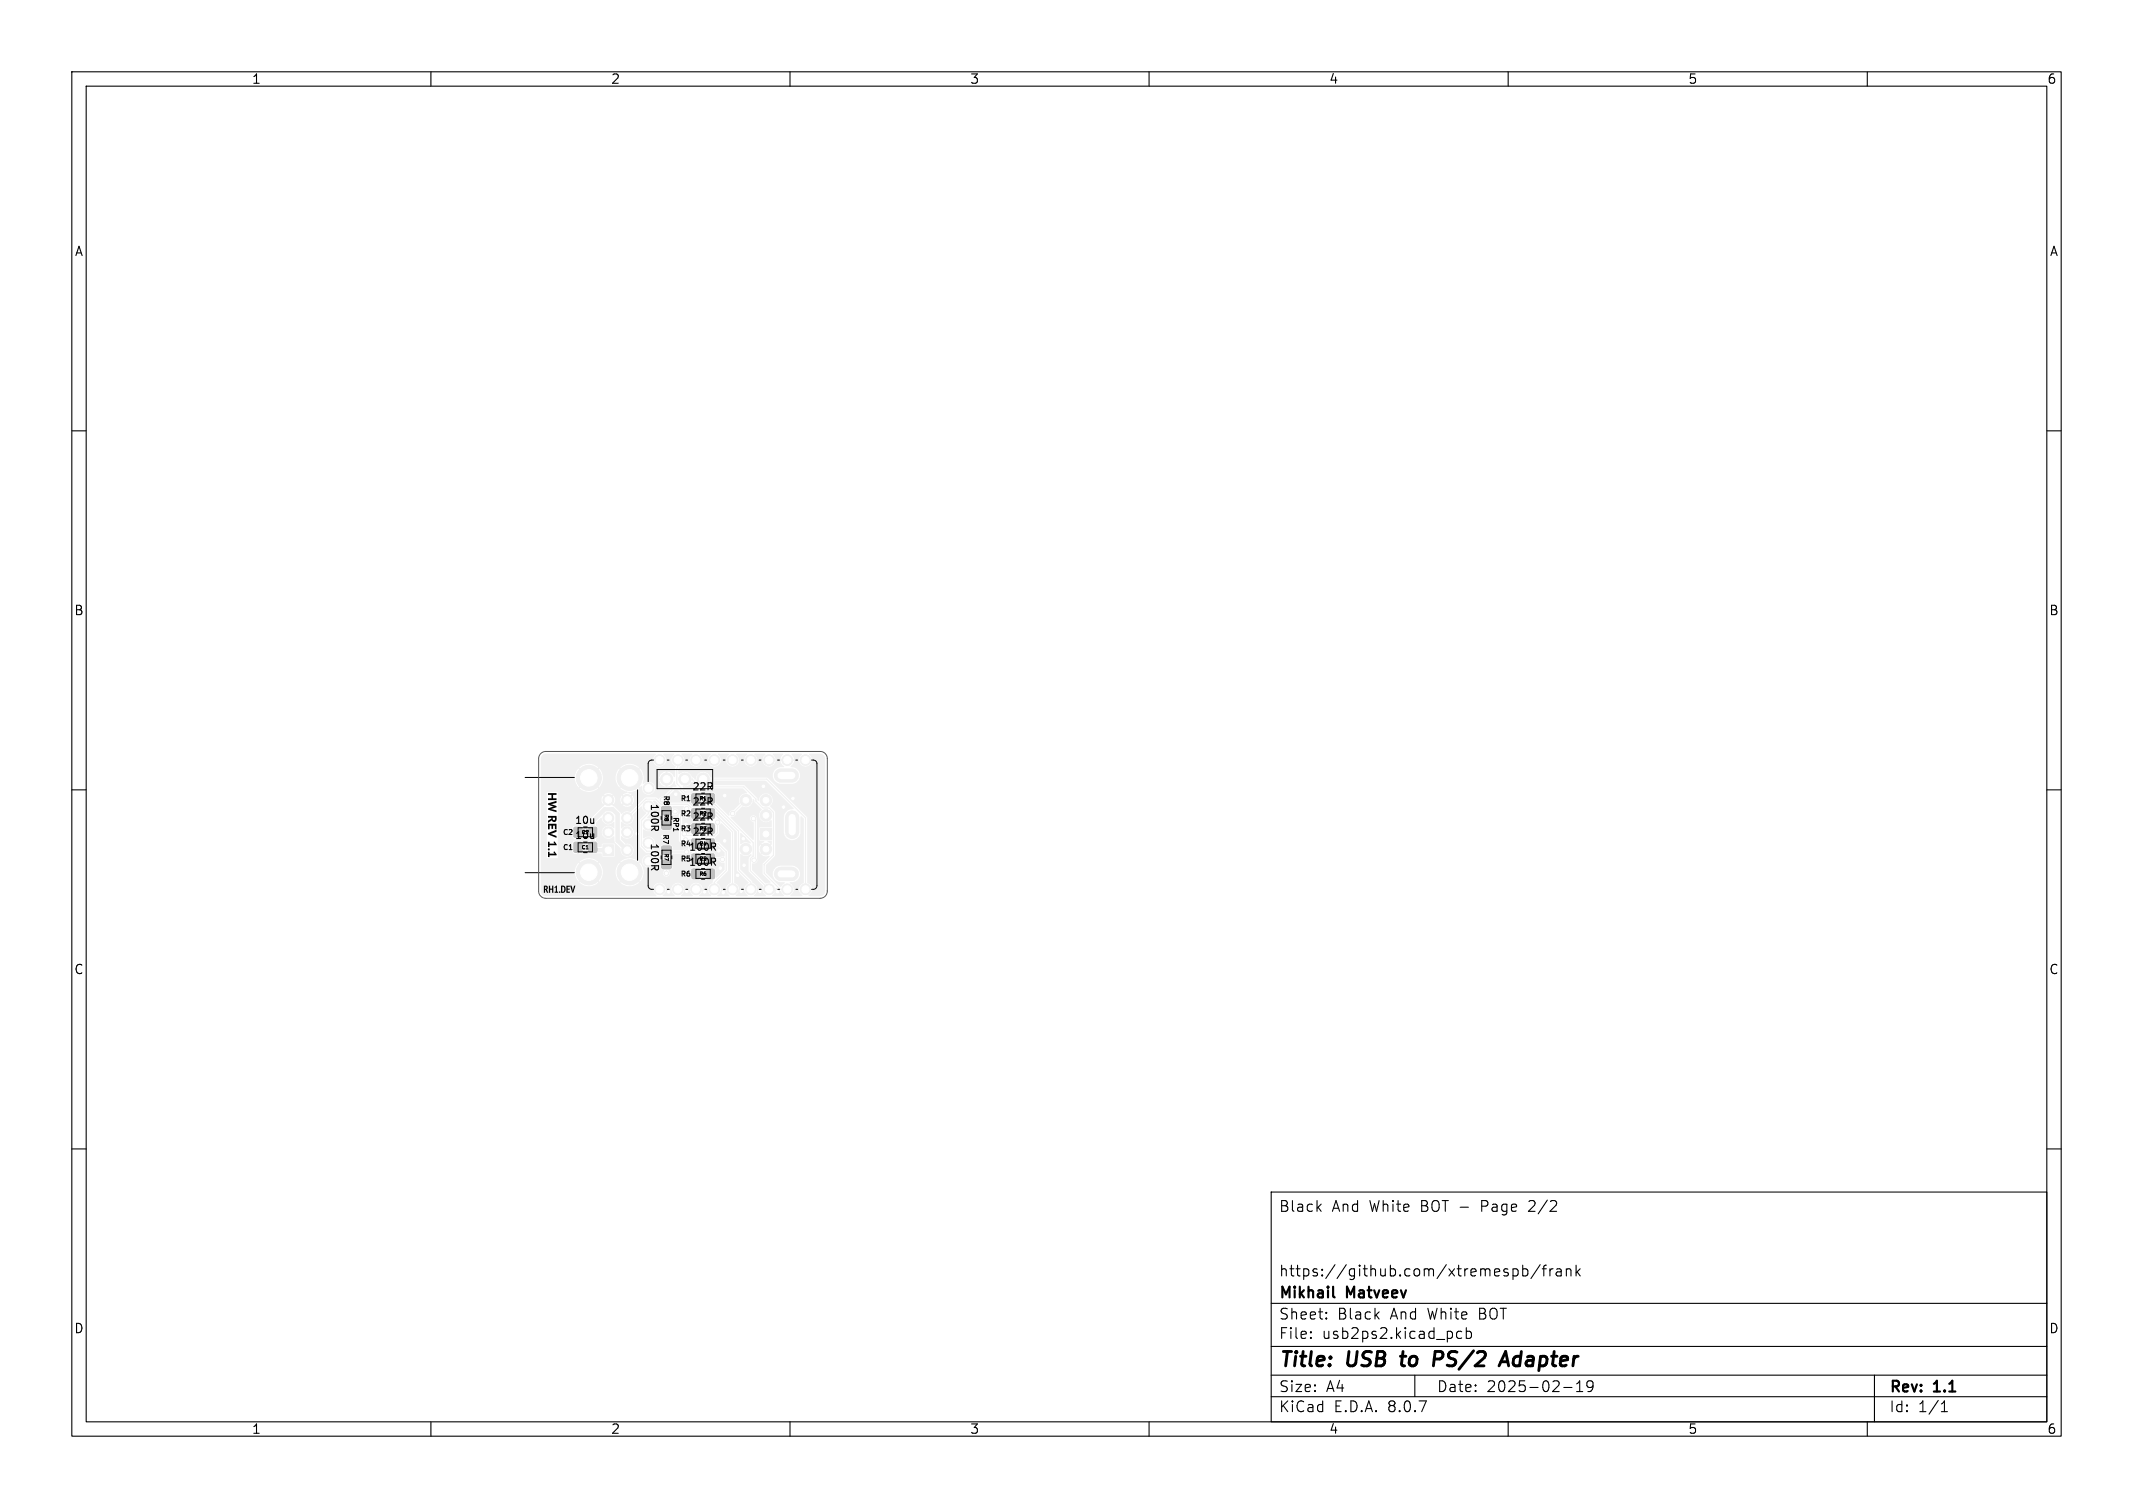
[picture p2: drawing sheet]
<svg xmlns="http://www.w3.org/2000/svg" width="297mm" height="210mm" viewBox="0 0 297 210" stroke-linecap="round" stroke-linejoin="round" font-family="sans-serif">
<path d="M108.8 108h1.5M110.3 113.9v2M108.8 121.7h1.5" fill="none" stroke="#f0f0f0" stroke-width="2"/>
<g fill="#f0f0f0" stroke="#f0f0f0" stroke-width=".14">
<path d="M105.9 115.4h1.6v1.6h-1.6z"/>
<path d="M84 117.7h1.5v1.5h-1.5z"/>
<path d="M98.4 121.1l.2-.1 .8 .1 .1 .2-.1 1-.1 .1-.9-.1-.1-.1z"/>
<path d="M96.4 121.1l.2-.1 .8 .1 .1 .2-.1 1-.1 .1-.9-.1-.1-.1z"/>
<path d="M82 115.2h.2h.9v.2v1.2h-.2h-.9v-.2z"/>
<path d="M80 115.2h.1h.9l.1 .2-.1 1.2h-.2h-.8l-.1-.2z"/>
<path d="M92.2 112.4l.2-.1 1 .1 .1 .2-.1 .8-.1 .1-1.1-.1-.1-.1z"/>
<path d="M92.2 114.4l.2-.1 1 .1 .1 .2-.1 .8-.1 .1-1.1-.1-.1-.1z"/>
<path d="M98.4 112.7l.2-.1 .8 .1 .1 .2-.1 1-.1 .1-.9-.1-.1-.1z"/>
<path d="M96.4 112.7l.2-.1 .8 .1 .1 .2-.1 1-.1 .1-.9-.1-.1-.1z"/>
<path d="M98.4 114.8l.2-.1 .8 .1 .1 .2-.1 1-.1 .1-.9-.1-.1-.1z"/>
<path d="M96.4 114.8l.2-.1 .8 .1 .1 .2-.1 1-.1 .1-.9-.1-.1-.1z"/>
<path d="M92.2 117.9l.2-.1 1 .1 .1 .2-.1 .8-.1 .1-1.1-.1-.1-.1z"/>
<path d="M92.2 119.9l.2-.1 1 .1 .1 .2-.1 .8-.1 .1-1.1-.1-.1-.1z"/>
<path d="M98.4 110.6l.2-.1 .8 .1 .1 .2-.1 1-.1 .1-.9-.1-.1-.1z"/>
<path d="M96.4 110.6l.2-.1 .8 .1 .1 .2-.1 1-.1 .1-.9-.1-.1-.1z"/>
<path d="M82 117.3h.2h.9v.2v1.2h-.2h-.9v-.2z"/>
<path d="M80 117.3h.1h.9l.1 .2-.1 1.2h-.2h-.8l-.1-.2z"/>
<path d="M98.4 119l.2-.1 .8 .1 .1 .2-.1 1-.1 .1-.9-.1-.1-.1z"/>
<path d="M96.4 119l.2-.1 .8 .1 .1 .2-.1 1-.1 .1-.9-.1-.1-.1z"/>
<path d="M98.4 116.9l.2-.1 .8 .1 .1 .2-.1 1-.1 .1-.9-.1-.1-.1z"/>
<path d="M96.4 116.9l.2-.1 .8 .1 .1 .2-.1 1-.1 .1-.9-.1-.1-.1z"/>
<circle cx="106.7" cy="113.5" r=".8"/>
<circle cx="106.7" cy="118.2" r=".8"/>
<circle cx="106.7" cy="111.4" r=".8"/>
<circle cx="103.9" cy="118.2" r=".8"/>
<circle cx="103.9" cy="111.4" r=".8"/>
<circle cx="84.7" cy="115.9" r=".75"/>
<circle cx="84.7" cy="113.9" r=".75"/>
<circle cx="84.7" cy="111.4" r=".75"/>
<circle cx="87.3" cy="118.4" r=".75"/>
<circle cx="87.3" cy="115.9" r=".75"/>
<circle cx="87.3" cy="113.9" r=".75"/>
<circle cx="87.3" cy="111.4" r=".75"/>
<circle cx="82" cy="121.5" r="1.75"/>
<circle cx="82" cy="108.3" r="1.75"/>
<circle cx="87.7" cy="121.5" r="1.75"/>
<circle cx="87.7" cy="108.3" r="1.75"/>
<circle cx="97.9" cy="108.5" r=".85"/>
<circle cx="95.4" cy="108.5" r=".85"/>
<circle cx="92.8" cy="108.5" r=".85"/>
<circle cx="112.2" cy="123.8" r=".75"/>
<circle cx="109.6" cy="123.8" r=".75"/>
<circle cx="107.1" cy="123.8" r=".75"/>
<circle cx="104.5" cy="123.8" r=".75"/>
<circle cx="102" cy="123.8" r=".75"/>
<circle cx="99.5" cy="123.8" r=".75"/>
<circle cx="96.9" cy="123.8" r=".75"/>
<circle cx="94.4" cy="123.8" r=".75"/>
<circle cx="91.8" cy="123.8" r=".75"/>
<circle cx="90.3" cy="119.9" r=".75"/>
<circle cx="90.3" cy="117.4" r=".75"/>
<circle cx="90.3" cy="114.8" r=".75"/>
<circle cx="90.3" cy="112.3" r=".75"/>
<circle cx="90.3" cy="109.8" r=".75"/>
<circle cx="91.8" cy="105.8" r=".75"/>
<circle cx="94.4" cy="105.8" r=".75"/>
<circle cx="96.9" cy="105.8" r=".75"/>
<circle cx="99.5" cy="105.8" r=".75"/>
<circle cx="102" cy="105.8" r=".75"/>
<circle cx="104.5" cy="105.8" r=".75"/>
<circle cx="107.1" cy="105.8" r=".75"/>
<circle cx="109.6" cy="105.8" r=".75"/>
<circle cx="112.2" cy="105.8" r=".75"/>
</g>
<g fill="#ececec" stroke="#ececec" stroke-width=".14">
<circle cx="105.8" cy="124.1" r=".3"/>
<circle cx="95.5" cy="114.8" r=".3"/>
<circle cx="88.7" cy="116.1" r=".3"/>
<circle cx="94.1" cy="110.6" r=".3"/>
<circle cx="100.1" cy="118.5" r=".3"/>
<circle cx="93.1" cy="124.2" r=".3"/>
<circle cx="95.6" cy="124.1" r=".3"/>
<circle cx="98.1" cy="124.2" r=".3"/>
<circle cx="100.7" cy="124.3" r=".3"/>
<circle cx="103.2" cy="124.1" r=".3"/>
<circle cx="102.7" cy="121.9" r=".3"/>
<circle cx="100.3" cy="120.9" r=".3"/>
<circle cx="108.2" cy="124.2" r=".3"/>
<circle cx="103.6" cy="120.5" r=".3"/>
<circle cx="103.5" cy="116.8" r=".3"/>
<circle cx="100.9" cy="117.1" r=".3"/>
<circle cx="109.1" cy="112.4" r=".3"/>
<circle cx="110.4" cy="111.2" r=".3"/>
<circle cx="100.9" cy="110.8" r=".3"/>
<circle cx="106.3" cy="109.5" r=".3"/>
<circle cx="100.6" cy="119.7" r=".3"/>
<circle cx="105" cy="119.8" r=".3"/>
<circle cx="104.9" cy="114" r=".3"/>
<circle cx="95.5" cy="117" r=".3"/>
<circle cx="94" cy="113" r=".3"/>
<circle cx="102" cy="113.3" r=".3"/>
<circle cx="99.9" cy="114.5" r=".3"/>
<circle cx="95.6" cy="118.6" r=".3"/>
<circle cx="95.3" cy="116.1" r=".3"/>
<circle cx="95.6" cy="112.6" r=".3"/>
<circle cx="92.8" cy="121.6" r=".3"/>
</g>
<g fill="none" stroke="#f0f0f0" stroke-width=".15">
<path d="M82.5 115.4v.5M82.5 116.5v1.5M90.3 113.3l-1 1v3.5l.8 .7M90.9 118.5l1.9 1.9v1.2M91.3 114.9h1.5M92.8 112.9l.1 .1h1.1M92.8 118.4l.2 .2h2.6M94.4 105.9v.9l-.2 .2v2.1l1.2 1.2h.9M95.3 116.1l.2 .2h2.2M95.4 108.5h1v.1l1 1h6.2l1.7 1.7v.2l.9 1h.9l.6 .6v6l-1.3 1.3v1.2l2.2 2.3h1M95.5 117h.9l.5 .5M95.6 112.6l-.9 .9v3.5l.5 .5"/>
<path d="M96.9 118.4v1.2M96.9 111.2l-.6-.6h-1l-.8-.8h-.7l-1.6 1.6M96.9 113.2l-1.2-1.2h-3.7l-.7-.7h-1.4l-2.6 2.6M97.7 110.4v10.5l-.8 .8M97.9 108.5h8.9l5.4 5.4v10M98.1 116.8v4.1l.8 .8M98.1 112.7v1.9l.8 .8M98.4 112.4h1.1l3.3 3.3v5.5l1.7 1.7v1M98.9 117.5h1.1l1.1 1.1v2.6l-1.6 1.7v1M98.9 119.6h1.6l.1 .1M98.9 113.3h.6l2.5 2.5v8.1M99.2 112.1h.4l5.3 5.3v1.9l-.4 .3v1.6l2.6 2.7"/>
<path d="M99.9 114.5v1.4l-.5 .6h-1M102 113.3h.1M103.9 111.5l-1.9 1.8M104.9 114l.3 .3v5.3l-.2 .2"/>
</g>
<path d="M82.5 115.4v2.6l.4 .4h1.8M82.5 114.4l1.7-1.7h1.1l.7 .7v3.7l1.3 1.3" fill="none" stroke="#f0f0f0" stroke-width=".6"/>
<g fill="#f0f0f0">
<path d="M94.9 105h1.5a.94 .94 0 0 0-.2 1.4 .94 .94 0 0 0 1.4 0 .94 .94 0 0 0-.2-1.4h1.5l.1 .1a.91 .91 0 0 0-.2 1.3 .91 .91 0 0 0 1.3 0 .91 .91 0 0 0-.1-1.3l.1-.1h1.4a.94 .94 0 0 0-.2 1.4 .94 .94 0 0 0 1.4 0 .94 .94 0 0 0-.2-1.4h1.4l.1 .1a.91 .91 0 0 0-.1 1.3 .91 .91 0 0 0 1.3 0 .91 .91 0 0 0-.2-1.3l.1-.1h1.5a.94 .94 0 0 0-.2 1.4 .94 .94 0 0 0 1.4 0 .94 .94 0 0 0-.2-1.4h1.4l-.3 .8h.4v.2h-.4l.1 .4 .4 .3-.1 .1a1.17 1.17 0 0 0-1.5 .9 1.17 1.17 0 0 0 1 1.4l1.7 .1a1.17 1.17 0 0 0 1.1-1.3 1.17 1.17 0 0 0-1.3-1.1v-.1l.3-.3 .2-.4h-.5v-.2h.5l-.2-.5-.2-.2v-.1h1.5a.94 .94 0 0 0-.3 1.4 .94 .94 0 0 0 1.5 0 .94 .94 0 0 0-.2-1.4h1.5a.7 .7 0 0 1 .7 .7v18.4a.7 .7 0 0 1-.8 .7h-1.4l-.1-.1a.98 .98 0 0 0 .5-1 .98 .98 0 0 0-.7-.8v-9.1l-5.6-5.5h-7.8a1.07 1.07 0 0 0-1.2-.8 1.07 1.07 0 0 0-1 1.1l-.4-.3a1.13 1.13 0 0 0-1.9-.5v-.7l.1-.3a1.03 1.03 0 0 0 .3-1.8z"/>
<path d="M98.9 108.7h7.7l3.9 3.8v.2a1.19 1.19 0 0 0-1.3 1.1v2.1a1.15 1.15 0 0 0 1.1 1.1 1.15 1.15 0 0 0 1.2-1.1v-2.1l.1-.1 .3 .3v8.9a1.03 1.03 0 0 0-.6 .9 1.03 1.03 0 0 0 .4 .9l-1.5 .1-.1-.1a.95 .95 0 0 0-.1-1.7v-.1a1.17 1.17 0 0 0 1.4-1 1.17 1.17 0 0 0-1.1-1.4h-1.6a1.15 1.15 0 0 0-1.1 1.2 1.15 1.15 0 0 0 1.1 1.2h.5h.1l-.6 .6-2.1-2 .1-1 1.2-1.4v-6l-.7-.8a.99 .99 0 0 0 .2-1.4 .99 .99 0 0 0-1.3-.2l-.3 .4-.1 .3a.11 .11 0 0 1-.1 .1 .11 .11 0 0 1-.1-.1l-.1-.3-1.8-1.7-4.9-.1-.1-.1z"/>
<path d="M108 123.7l.5 .3 .2 .1 .5 .6-1.6 .1-.1-.1a1.18 1.18 0 0 0 .5-1z"/>
<path d="M103.1 118.9a1.19 1.19 0 0 0 1.5 0v.2l-.3 .4v1.8l2 2.1a1.06 1.06 0 0 0 .3 1.3l-1.5 .1-.1-.1a.98 .98 0 0 0 .4-1 .98 .98 0 0 0-.6-.8l-.1-.2-1.6-1.6z"/>
<path d="M99.7 113.1l.1-.1 2.8 2.8v5.4l1.6 1.7a1.03 1.03 0 0 0-.1 1.8l-1.6 .1-.1-.1a.98 .98 0 0 0 .5-1 .98 .98 0 0 0-.7-.8v-7.1l-2.5-2.6z"/>
<path d="M100.3 114.7h.2l1.3 1.3v6.9a1.03 1.03 0 0 0-.7 .9 1.03 1.03 0 0 0 .5 .9l-1.6 .1-.1-.1a.94 .94 0 0 0 .5-.9 .94 .94 0 0 0-.6-.8l1.6-1.7v-2.7l-1.3-1.3-.4-.1-.2-.5 .6-.7v-1z"/>
<path d="M75.5 105.2l.5-.2h15.3a.94 .94 0 0 0-.2 1.4 .94 .94 0 0 0 1.5 0 .94 .94 0 0 0-.3-1.4h1.5l.1 .1a.94 .94 0 0 0 .2 1.6l-.1 1.4-.1 .1a1.09 1.09 0 0 0-1-.7v.5h-.2v-.5l-.5 .1-.4 .5v.3h.5v.2h-.5a1.03 1.03 0 0 0 .9 .9v-.5h.2v.5h.1a1.29 1.29 0 0 0 .9-.7h.1v.4l.2 .2v.2h-.4l-.3 .2h-2.3a.94 .94 0 0 0-.6-.9 .94 .94 0 0 0-1 .3l-.1-.1a2 2 0 0 0-.4-2.1l-.5 .6-.2-.2 .6-.5a1.95 1.95 0 0 0-2.6 0l.5 .5-.1 .2-.6-.6-.3 .5-.2 .8h-1.8l-.1-.8-.4-.5-.5 .6-.2-.2 .6-.5a1.95 1.95 0 0 0-2.6 0l.6 .5-.2 .2-.6-.6a1.95 1.95 0 0 0 0 2.6l.6-.5 .2 .1-.6 .6a1.95 1.95 0 0 0 2.6 0l-.6-.6 .2-.1 .5 .5 .4-.5 .1-.8h1.8l.1 .6 .4 .7 .6-.5 .1 .1-.5 .6 1 .5v.1l-.7 .3 .4 .3-.2 .2-.3-.4a.93 .93 0 0 0 0 1.2l.3-.4 .2 .2-.4 .3 .6 .3 .6-.3-.3-.3 .1-.2 .4 .4a.93 .93 0 0 0 0-1.2l-.4 .4-.1-.2 .3-.3-.4-.2v-.2a2.04 2.04 0 0 0 1.5-.5l-.6-.6 .2-.1 .5 .5 .3-.1a.93 .93 0 0 0 .7 1.2 .93 .93 0 0 0 1.1-.9h2.3l-1.1 1.1-.4 .1-.3 .3-.3-.2h-1.5l-2.1 2-.8-.1-.5 .4-1.6-1.6 .2-.2 .3 .4 .2-.2v-.6l-.2-.4-.3 .4-.2-.2 .4-.3a.93 .93 0 0 0-1.2 0l.4 .3-.2 .2-.3-.4-.2 .4v.6l.2 .2 .3-.4 .2 .2-2.3 2.3-.1 .9-.3 .4h-.5l-.3-.4h-.4a.62 .62 0 0 0-.9 .4v.4h.7v-.8h.2v.8h.7v-.4h.5v.6h-2.1v.6l.4 .2h.3v-.8h.2v.8l.5-.1 .1-.2 .1-.5h.5v.5l.3 .3v.3l-.3 .4h-.5l-.3-.4h-.4a.62 .62 0 0 0-.9 .4v.4h.7v-.8h.2v.8h.7v-.4h.5v.6h-2.1v.6l.3 .2h.4v-.8h.2v.8l.5-.1 .1-.2 .1-.5h.5v.5l.3 .3h1.6l.1 .3 .1 .1h1.7v-1.8h-1.7l-.1 .1v.3h-.4h-.1v-.5a.47 .47 0 0 1-.3-.7l.3-.2v-1.1l-.3-.4v-.4l.6-.7h.2a.97 .97 0 0 0 .6 .9 .97 .97 0 0 0 1.1-.3l.1 .7-.2 .1a.93 .93 0 0 0-1.3 0 .93 .93 0 0 0 0 1.4 .93 .93 0 0 0 1.4-.2l.2 .9 .7 .8a.92 .92 0 0 0 .9 1.1 .92 .92 0 0 0 .9-1.1 .92 .92 0 0 0-1.1-.7l-.6-.6v-.5a.97 .97 0 0 0 1 .4 .97 .97 0 0 0 .7-.7 .95 .95 0 0 0-.6-1 .95 .95 0 0 0-1.1 .3v-.9l.1-.1a.95 .95 0 0 0 1.2 .2 .95 .95 0 0 0 .4-1.2l1-1.1h.2a1.36 1.36 0 0 0 .6 .9l-.9 1v3.6l.8 .9 1 .1 1.1 1.1h-.8v-.2a.9 .9 0 0 0-.8-.7 .9 .9 0 0 0-.9 .5h-11.8v-9.2h-1.6v9.2h13.4l-.1 .4 .1 .4a.91 .91 0 0 0 1 .5 .91 .91 0 0 0 .7-.9h.8v.9a.54 .54 0 0 0 .5 .4l-.1 .3h-2.8l-.2-1.1-.3-.2-.5 .5-.2-.1 .6-.6a1.95 1.95 0 0 0-2.6 0l.5 .6-.1 .1-.6-.5-.3 .5-.2 .8h-1.8l-.1-.8-.4-.5-.5 .5-.2-.1 .6-.6a1.95 1.95 0 0 0-2.6 0l.6 .6-.2 .1-.6-.5a1.95 1.95 0 0 0 0 2.6l.6-.6 .2 .2-.6 .5a1.95 1.95 0 0 0 2.6 0l-.6-.5 .2-.2 .5 .6 .4-.5 .1-.8h1.8l.2 .8 .3 .5 .6-.6 .1 .2-.5 .5a1.95 1.95 0 0 0 2.6 0l-.6-.5 .2-.2 .5 .6 .4-.5 .1-.8h2.8a.47 .47 0 0 0 .6 .5 .47 .47 0 0 0 .1-.8 .61 .61 0 0 0 .6-.4v-.8l-.2-.3-1.2-.1-1.2-1.2-.3-.2a.96 .96 0 0 0 .4-1 .96 .96 0 0 0-1-.7l-.7 .2 .1-1.2a1.01 1.01 0 0 0 1.5-.3l.8-.1 .1 .1a.39 .39 0 0 0 .3 .5h1l.3-.2 .1-1-.2-.3h-1.3l-.2 .1-.1 .4-.7-.1a1.33 1.33 0 0 0-1.1-.7l.4-.7a.98 .98 0 0 0 .4-1.6l.4-.1 .7 .7v1.1l.1 .3h1.3a.45 .45 0 0 1 .7-.1 .47 .47 0 0 0 .3-.6 .47 .47 0 0 0-.7-.3l-.1-.2 .1-.2h1.4l.1 .1-.1 .5-.6 .6v3.7l.6 .6 .7 .1 .1 .3-.1 .1h-.4l-.2 .2h-1.5a.56 .56 0 0 0-.4-.8h-1l-.3 .2v1l.1 .3 1.2 .1 .4-.3h1.5a.52 .52 0 0 0 .5 .2 .52 .52 0 0 0 .4-.5l.3 .1-.2 .4v1.2l.2 .1h1.1v.1l-.1 .4-.9-.1-.3 .2v.2v1.2l.3 .2 1-.1 .2-.3v-.9l.2-.2 .3 .2v1.1l.2 .1 .9 .1-.1 .3a.95 .95 0 0 0-.6 .8 .95 .95 0 0 0 .4 1l-.1 .1h-1.4l-.1-.2a.91 .91 0 0 0 .2-1.4 .91 .91 0 0 0-1.4 .1 .91 .91 0 0 0 .3 1.4l-.1 .1h-1.5v-.2a.91 .91 0 0 0 .1-1.4 .91 .91 0 0 0-1.4 .1 .91 .91 0 0 0 .3 1.4v.1h-1.5l-.1-.2a.91 .91 0 0 0 .2-1.4 .91 .91 0 0 0-1.4 .1 .91 .91 0 0 0 .3 1.4l-.1 .1h-15.3a.7 .7 0 0 1-.7-.7v-18.4z"/>
<path d="M101.7 113.8l.1-.1a.51 .51 0 0 0 .7-.6l.8-.8a1.08 1.08 0 0 0 1.6-1h.1l.1 .4 1 1a1.01 1.01 0 0 0-.2 1.5 1.01 1.01 0 0 0 1.5 0v1h-1.6l-.1 .1v1.7l.7 .1v.2l-.4 .2 .4 .4-.1 .1-.4-.4a.98 .98 0 0 0 0 1.3l.4-.4 .1 .1-.4 .4 .5 .2h.7l-1 1.2v1.3l1.1 1.1-.1 .1-.6 .1-1.9-1.8 .1-1a.48 .48 0 0 0 .5-.1 .48 .48 0 0 0 .1-.5v-5.4a.48 .48 0 0 0-.4-.7 .48 .48 0 0 0-.6 .5 .48 .48 0 0 0 .5 .5l.1 2.4-.2 .1-3.1-3.1z"/>
<path d="M98.3 120.5h1a.54 .54 0 0 0 .4-.7h.4a.69 .69 0 0 0 .8 .4v.9l-1.1 1.1-.1-.1-.1-1.1-.3-.2-.9 .1-.1-.2z"/>
<path d="M98.3 118.4h1a.54 .54 0 0 0 .4-.7l.2 .1 1 1-.1 .5-1.1 .1a.61 .61 0 0 0-.4-.7l-.9 .1z"/>
<path d="M106.9 117.1h.5l.1 .1-.1 .4-.4 .4-.1-.1 .4-.4-.4-.2z"/>
<path d="M103.1 116h.1l1.3 1.3-.1 .2a1.11 1.11 0 0 0-1.3 .1z"/>
<path d="M95.5 113.1l.6-.3 .1 1.1 .1 .2 1.2 .1-.1 .4-.9-.1a.79 .79 0 0 0-.4 .7h-.1a.55 .55 0 0 0-.6 .5h-.4v-.1v-2z"/>
<path d="M95.1 109.5h.1a1.2 1.2 0 0 0 1.2-.6l1 .9h6l.6 .6a1.08 1.08 0 0 0-1 1.6l-.9 .9a.5 .5 0 0 0-.5 .7h-.2l-1.7-1.8v-1.1l-.2-.3h-1.1l-.3 .3h-.1a.55 .55 0 0 0-.5-.7l-2 .1z"/>
<path d="M92.7 111.2l1.2-1.2h.5l.8 .8 .9 .1 .1 1.1h1.3v.4l-.1 .1-.9-.1-.7-.6h-3.1l-.1-.1z"/>
</g>
<g fill="#fff" stroke="#fff" stroke-width=".14">
<circle cx="105.8" cy="124.1" r=".17"/>
<circle cx="95.5" cy="114.8" r=".18"/>
<circle cx="88.7" cy="116.1" r=".17"/>
<circle cx="94.1" cy="110.6" r=".17"/>
<circle cx="100.1" cy="118.5" r=".18"/>
<circle cx="93.1" cy="124.2" r=".18"/>
<circle cx="95.6" cy="124.1" r=".17"/>
<circle cx="98.1" cy="124.2" r=".18"/>
<circle cx="100.7" cy="124.3" r=".18"/>
<circle cx="103.2" cy="124.1" r=".17"/>
<circle cx="102.7" cy="121.9" r=".18"/>
<circle cx="100.3" cy="120.9" r=".17"/>
<circle cx="108.2" cy="124.2" r=".17"/>
<circle cx="103.6" cy="120.5" r=".18"/>
<circle cx="103.5" cy="116.8" r=".17"/>
<circle cx="100.9" cy="117.1" r=".17"/>
<circle cx="109.1" cy="112.4" r=".17"/>
<circle cx="110.4" cy="111.2" r=".17"/>
<circle cx="100.9" cy="110.8" r=".18"/>
<circle cx="106.3" cy="109.5" r=".18"/>
<circle cx="100.6" cy="119.7" r=".17"/>
<circle cx="105" cy="119.8" r=".17"/>
<circle cx="104.9" cy="114" r=".17"/>
<circle cx="95.5" cy="117" r=".17"/>
<circle cx="94" cy="113" r=".18"/>
<circle cx="102" cy="113.3" r=".17"/>
<circle cx="99.9" cy="114.5" r=".17"/>
<circle cx="95.6" cy="118.6" r=".17"/>
<circle cx="95.6" cy="112.6" r=".18"/>
<circle cx="92.8" cy="121.6" r=".17"/>
<circle cx="106.7" cy="116.2" r=".4"/>
<circle cx="106.7" cy="113.5" r=".4"/>
<circle cx="106.7" cy="118.2" r=".4"/>
<circle cx="106.7" cy="111.5" r=".4"/>
<circle cx="103.9" cy="118.2" r=".4"/>
<circle cx="103.9" cy="111.5" r=".4"/>
<circle cx="84.7" cy="118.4" r=".46"/>
<circle cx="84.7" cy="115.9" r=".46"/>
<circle cx="84.7" cy="113.9" r=".46"/>
<circle cx="84.7" cy="111.4" r=".46"/>
<circle cx="87.3" cy="118.4" r=".46"/>
<circle cx="87.3" cy="115.9" r=".46"/>
<circle cx="87.3" cy="113.9" r=".46"/>
<circle cx="87.3" cy="111.4" r=".46"/>
<circle cx="82" cy="121.5" r="1.15"/>
<circle cx="82" cy="108.3" r="1.15"/>
<circle cx="87.7" cy="121.5" r="1.15"/>
<circle cx="87.7" cy="108.3" r="1.15"/>
<circle cx="97.9" cy="108.5" r=".5"/>
<circle cx="95.4" cy="108.5" r=".5"/>
<circle cx="92.8" cy="108.5" r=".5"/>
<circle cx="112.2" cy="123.9" r=".5"/>
<circle cx="109.6" cy="123.9" r=".5"/>
<circle cx="107.1" cy="123.9" r=".5"/>
<circle cx="104.5" cy="123.9" r=".5"/>
<circle cx="102" cy="123.9" r=".5"/>
<circle cx="99.5" cy="123.9" r=".5"/>
<circle cx="96.9" cy="123.9" r=".5"/>
<circle cx="94.4" cy="123.9" r=".5"/>
<circle cx="91.8" cy="123.9" r=".5"/>
<circle cx="90.3" cy="119.9" r=".5"/>
<circle cx="90.3" cy="117.4" r=".5"/>
<circle cx="90.3" cy="114.9" r=".5"/>
<circle cx="90.3" cy="112.3" r=".5"/>
<circle cx="90.3" cy="109.8" r=".5"/>
<circle cx="91.8" cy="105.9" r=".5"/>
<circle cx="94.4" cy="105.9" r=".5"/>
<circle cx="96.9" cy="105.9" r=".5"/>
<circle cx="99.5" cy="105.9" r=".5"/>
<circle cx="102" cy="105.9" r=".5"/>
<circle cx="104.5" cy="105.9" r=".5"/>
<circle cx="107.1" cy="105.9" r=".5"/>
<circle cx="109.6" cy="105.9" r=".5"/>
<circle cx="112.2" cy="105.9" r=".5"/>
</g>
<path d="M108.8 108h1.5M110.3 113.9v2M108.8 121.7h1.5" fill="none" stroke="#fff" stroke-width="1"/>
<g fill="#c4c4c4" stroke="#c4c4c4" stroke-width=".14">
<path d="M98.4 121.1l.2-.1 .8 .1 .1 .2-.1 1-.1 .1-.9-.1-.1-.1z"/>
<path d="M96.4 121.1l.2-.1 .8 .1 .1 .2-.1 1-.1 .1-.9-.1-.1-.1z"/>
<path d="M82 115.2h.2h.9v.2v1.2h-.2h-.9v-.2z"/>
<path d="M80 115.2h.1h.9l.1 .2-.1 1.2h-.2h-.8l-.1-.2z"/>
<path d="M92.2 112.4l.2-.1 1 .1 .1 .2-.1 .8-.1 .1-1.1-.1-.1-.1z"/>
<path d="M92.2 114.4l.2-.1 1 .1 .1 .2-.1 .8-.1 .1-1.1-.1-.1-.1z"/>
<path d="M98.4 112.7l.2-.1 .8 .1 .1 .2-.1 1-.1 .1-.9-.1-.1-.1z"/>
<path d="M96.4 112.7l.2-.1 .8 .1 .1 .2-.1 1-.1 .1-.9-.1-.1-.1z"/>
<path d="M98.4 114.8l.2-.1 .8 .1 .1 .2-.1 1-.1 .1-.9-.1-.1-.1z"/>
<path d="M96.4 114.8l.2-.1 .8 .1 .1 .2-.1 1-.1 .1-.9-.1-.1-.1z"/>
<path d="M92.2 117.9l.2-.1 1 .1 .1 .2-.1 .8-.1 .1-1.1-.1-.1-.1z"/>
<path d="M92.2 119.9l.2-.1 1 .1 .1 .2-.1 .8-.1 .1-1.1-.1-.1-.1z"/>
<path d="M98.4 110.6l.2-.1 .8 .1 .1 .2-.1 1-.1 .1-.9-.1-.1-.1z"/>
<path d="M96.4 110.6l.2-.1 .8 .1 .1 .2-.1 1-.1 .1-.9-.1-.1-.1z"/>
<path d="M82 117.3h.2h.9v.2v1.2h-.2h-.9v-.2z"/>
<path d="M80 117.3h.1h.9l.1 .2-.1 1.2h-.2h-.8l-.1-.2z"/>
<path d="M98.4 119l.2-.1 .8 .1 .1 .2-.1 1-.1 .1-.9-.1-.1-.1z"/>
<path d="M96.4 119l.2-.1 .8 .1 .1 .2-.1 1-.1 .1-.9-.1-.1-.1z"/>
<path d="M98.4 116.9l.2-.1 .8 .1 .1 .2-.1 1-.1 .1-.9-.1-.1-.1z"/>
<path d="M96.4 116.9l.2-.1 .8 .1 .1 .2-.1 1-.1 .1-.9-.1-.1-.1z"/>
</g>
<g fill="none" stroke="#000" stroke-width=".14">
<path d="M73.1 108.3h6.9M80.5 117.4v1.2h2v-1.2M80.5 115.3v1.2M81.2 118.7h.6M82.5 115.3v1.2M88.8 110v9.8M91 105.9l-.2-.1a.5 .5 0 0 0-.5 .6v2.5M91.5 107.2h7.7v2.6h-7.7zM92.1 113.7v.4M92.1 119.2v.4M92.2 112.9h1.2v2h-1.2zM92.2 118.4h1.2v2h-1.2z"/>
<path d="M92.9 105.9h.3M93.5 119.2v.4M93.8 115.4v.4M95.5 105.9h.2M96.9 110.6v1.2M96.9 112.7v1.2M96.9 114.8v1.2M96.9 116.9v1.2M96.9 119v1.2M98.1 105.9h.3M98.9 110.6v1.2M98.9 112.7v1.2"/>
<path d="M98.9 114.8v1.2M98.9 116.9v1.2M98.9 119v1.2M100.7 105.9h.3M103.2 105.9h.3M105.7 105.9h.3M108.3 105.9h.2M110.8 105.9h.3M113 105.9l.3-.1a.5 .5 0 0 1 .5 .6v17a.5 .5 0 0 1-.5 .4l-.3 .1M73.1 121.5h6.9M90.3 120.9v2.5a.5 .5 0 0 0 .5 .4l.2 .1M92.9 123.9h.3"/>
<path d="M95.5 123.9h.3M96.9 121.1v1.2h2v-1.2M97.7 122.4h.4M98.2 123.9h.2M100.7 123.9h.3M103.3 123.9h.2M105.7 123.9h.3M108.3 123.9h.3M110.8 123.9h.3"/>
</g>
<g fill="none" stroke="#000" stroke-width=".15">
<path d="M10 10h277v190h-277zM12 12h273v186h-273zM60 10v2M110 10v2M160 10v2M210 10v2M260 10v2M10 60h2M285 60h2M10 110h2M91.2 115.3l-.5 .3M91.3 115.6h.3"/>
<path d="M99.3 117.9l.3 .5M99.6 119.6v.3M99.6 117.5v.3M285 110h2M91.2 120.8l-.5 .3M91.3 121.1h.3M99.3 120l.3 .5M10 160h2M177 166h108v32h-108zM183.5 168.1l.5 .6M184 167.7l-.6 .6M210.7 176.8l.4-.1 .3 .3v.4l-.2 .2-.1 .1-.4-.1"/>
<path d="M212 176.8l.5-.1 .2 .3v.4l-.1 .2-.1 .1-.5-.1M212 176.2v1.5M214.5 176.1l-1.3 2M214.7 176.7h.6M215.3 176.2l-.3 .1v.1v1.3M215.8 176.7v1M216.2 176.7l-.2 .1-.2 .2M216.7 176.8l.2-.1 .4 .1 .1 .9M217.4 177.1h-.5a.29 .29 0 0 0-.2 .3 .29 .29 0 0 0 .2 .3l.5-.1M218.1 176.8a.37 .37 0 0 1 .6 .1v.8M218.1 176.7v1M219.5 176.2v1.5"/>
<path d="M219.6 177.1l.4 .6M220 176.7l-.5 .6M285 160h2M60 198v2M110 198v2M160 198v2M177 194.5h108M177 191.5h108M177 187.5h108M177 181.5h108M182.5 186.3h.1l-.1 .1M182.5 186.3v.1"/>
<path d="M182.5 185.5v.1M182.5 185.5h.1l-.1 .1M184.7 183.6v.1M184.7 183.6h-.1l.1 .1M184.7 182.8v.1M184.7 182.8h-.1l.1 .1M197 191.5v3M203.5 185.5l-.4-.1-.3 .3v.4l.2 .2 .1 .1 .4-.1M204.2 185.5l.4-.1 .3 .3v.4l-.2 .2-.1 .1-.4-.1M204.2 184.9v1.5M210 198v2M217.7 193.2h1.2"/>
<path d="M219.5 193.8h.9M219.5 192.7l.5-.4v1.5M221 192.4v.5l.1 .3h.4l.3-.3M221.7 192.4a.99 .99 0 0 1-.3 1.4h-.3M260 198v2M261 191.5v6.5M270.3 196.6h.9M270.3 195.5l.4-.4v1.5"/>
</g>
<path d="M195 188.9h.8M195.4 188.2l-.3 1.7 .1 .2 .2 .1M200.6 188.2h-.8l-.2 2M200.7 189.2l-.2 .1h-.8M208.7 190.2l.9-2 .5 2M209 189.6h.9" fill="none" stroke="#000" stroke-width=".4"/>
<path d="M185.6 180.5l.2 .2" fill="none" stroke="#000" stroke-width=".3"/>
<path d="M75.3 104.9l.4-.2h.3h38.2a1 1 0 0 1 1 1v18.4a1 1 0 0 1-1 1h-38.2a1 1 0 0 1-1-1v-18.4l.1-.5z" fill="none" stroke="#575757" stroke-width=".14"/>
<g font-size="2.8">
<text x="178" y="190.9">Title:</text>
<text x="187.7" y="190.9">USB</text>
<text x="196" y="190.9">to</text>
<text x="201.3" y="190.9">PS/2</text>
<text x="211.5" y="190.9">Adapter</text>
</g>
<g font-size="2.1">
<text x="178" y="169">Black</text>
<text x="185.4" y="169">And</text>
<text x="190.7" y="169">White</text>
<text x="198" y="169">BOT -</text>
<text x="206.6" y="169">Page</text>
<text x="213.4" y="169">2/2</text>
<text x="178" y="178">https://github.com/xtremespb/frank</text>
<text x="178" y="184">Sheet:</text>
<text x="178" y="181.2">Mikhail</text>
<text x="186.2" y="184">Black</text>
<text x="187.6" y="181.2">Matveev</text>
<text x="193.7" y="184">And</text>
<text x="199" y="184">White</text>
<text x="206.2" y="184">BOT</text>
<text x="178" y="186.7">File:</text>
<text x="184.1" y="186.7">usb2ps2.kicad_pcb</text>
<text x="178" y="196.9">KiCad</text>
<text x="178" y="194.1">Size:</text>
<text x="184.7" y="194.1">A4</text>
<text x="185.7" y="196.9">E.D.A.</text>
<text x="193.3" y="196.9">8.0.7</text>
<text x="200" y="194.1">Date:</text>
<text x="207" y="194.1">2025-02-19</text>
<text x="263" y="194.3">Rev:</text>
<text x="263" y="196.9">Id:</text>
<text x="267.1" y="196.9">1/1</text>
<text x="269.4" y="194.3">1.1</text>
</g>
<g font-size="1.8">
<text x="35" y="11.9">1</text>
<text x="85" y="11.9">2</text>
<text x="135" y="11.9">3</text>
<text x="185" y="11.9">4</text>
<text x="235" y="11.9">5</text>
<text x="285" y="11.9">6</text>
<text x="10.3" y="35.9">A</text>
<text x="285.4" y="35.9">A</text>
<text x="10.3" y="85.9">B</text>
<text x="285.3" y="85.9">B</text>
<text x="10.3" y="135.9">C</text>
<text x="285.3" y="135.9">C</text>
<text x="10.3" y="185.9">D</text>
<text x="285.3" y="185.9">D</text>
<text x="35" y="199.9">1</text>
<text x="85" y="199.9">2</text>
<text x="135" y="199.9">3</text>
<text x="185" y="199.9">4</text>
<text x="235" y="199.9">5</text>
<text x="285" y="199.9">6</text>
</g>
<text font-size="1.7" x="76.1" y="110.3" transform="rotate(90 76.1 110.3)">HW REV1.1</text>
<g font-size="1.4">
<text x="90.4" y="111.8" transform="rotate(90 90.4 111.8)">100R</text>
<text x="96.3" y="112.4">22R</text>
<text x="96.3" y="110.3">22R</text>
<text x="80" y="114.9">10u</text>
<text x="80" y="117">10u</text>
<text x="90.4" y="117.3" transform="rotate(90 90.4 117.3)">100R</text>
<text x="95.8" y="118.7">100R</text>
<text x="96.3" y="114.5">22R</text>
<text x="96.3" y="116.6">22R</text>
<text x="75.7" y="124.5">RH1.DEV</text>
<text x="95.8" y="120.8">100R</text>
</g>
<g font-size="1">
<text x="92.2" y="110.7" transform="rotate(90 92.2 110.7)">R8</text>
<text x="93.7" y="113.7" transform="rotate(90 93.7 113.7)">RP1</text>
<text x="94.7" y="113.9">R2</text>
<text x="94.7" y="111.8">R1</text>
<text x="78.3" y="116.5">C2</text>
<text x="78.3" y="118.6">C1</text>
<text x="92.1" y="116.1" transform="rotate(90 92.1 116.1)">R7</text>
<text x="94.7" y="116">R3</text>
<text x="94.7" y="118.1">R4</text>
<text x="94.7" y="122.3">R6</text>
<text x="94.7" y="120.2">R5</text>
</g>
<g font-size=".7">
<text x="92.4" y="113.3" transform="rotate(90 92.4 113.3)">R8</text>
<text x="97.3" y="113.7">R2</text>
<text x="97.3" y="111.6">R1</text>
<text x="80.9" y="116.3">C2</text>
<text x="80.9" y="118.4">C1</text>
<text x="92.4" y="118.8" transform="rotate(90 92.4 118.8)">R7</text>
<text x="97.3" y="115.8">R3</text>
<text x="97.3" y="120">R5</text>
<text x="97.3" y="117.9">R4</text>
<text x="97.3" y="122.1">R6</text>
</g>
</svg>
